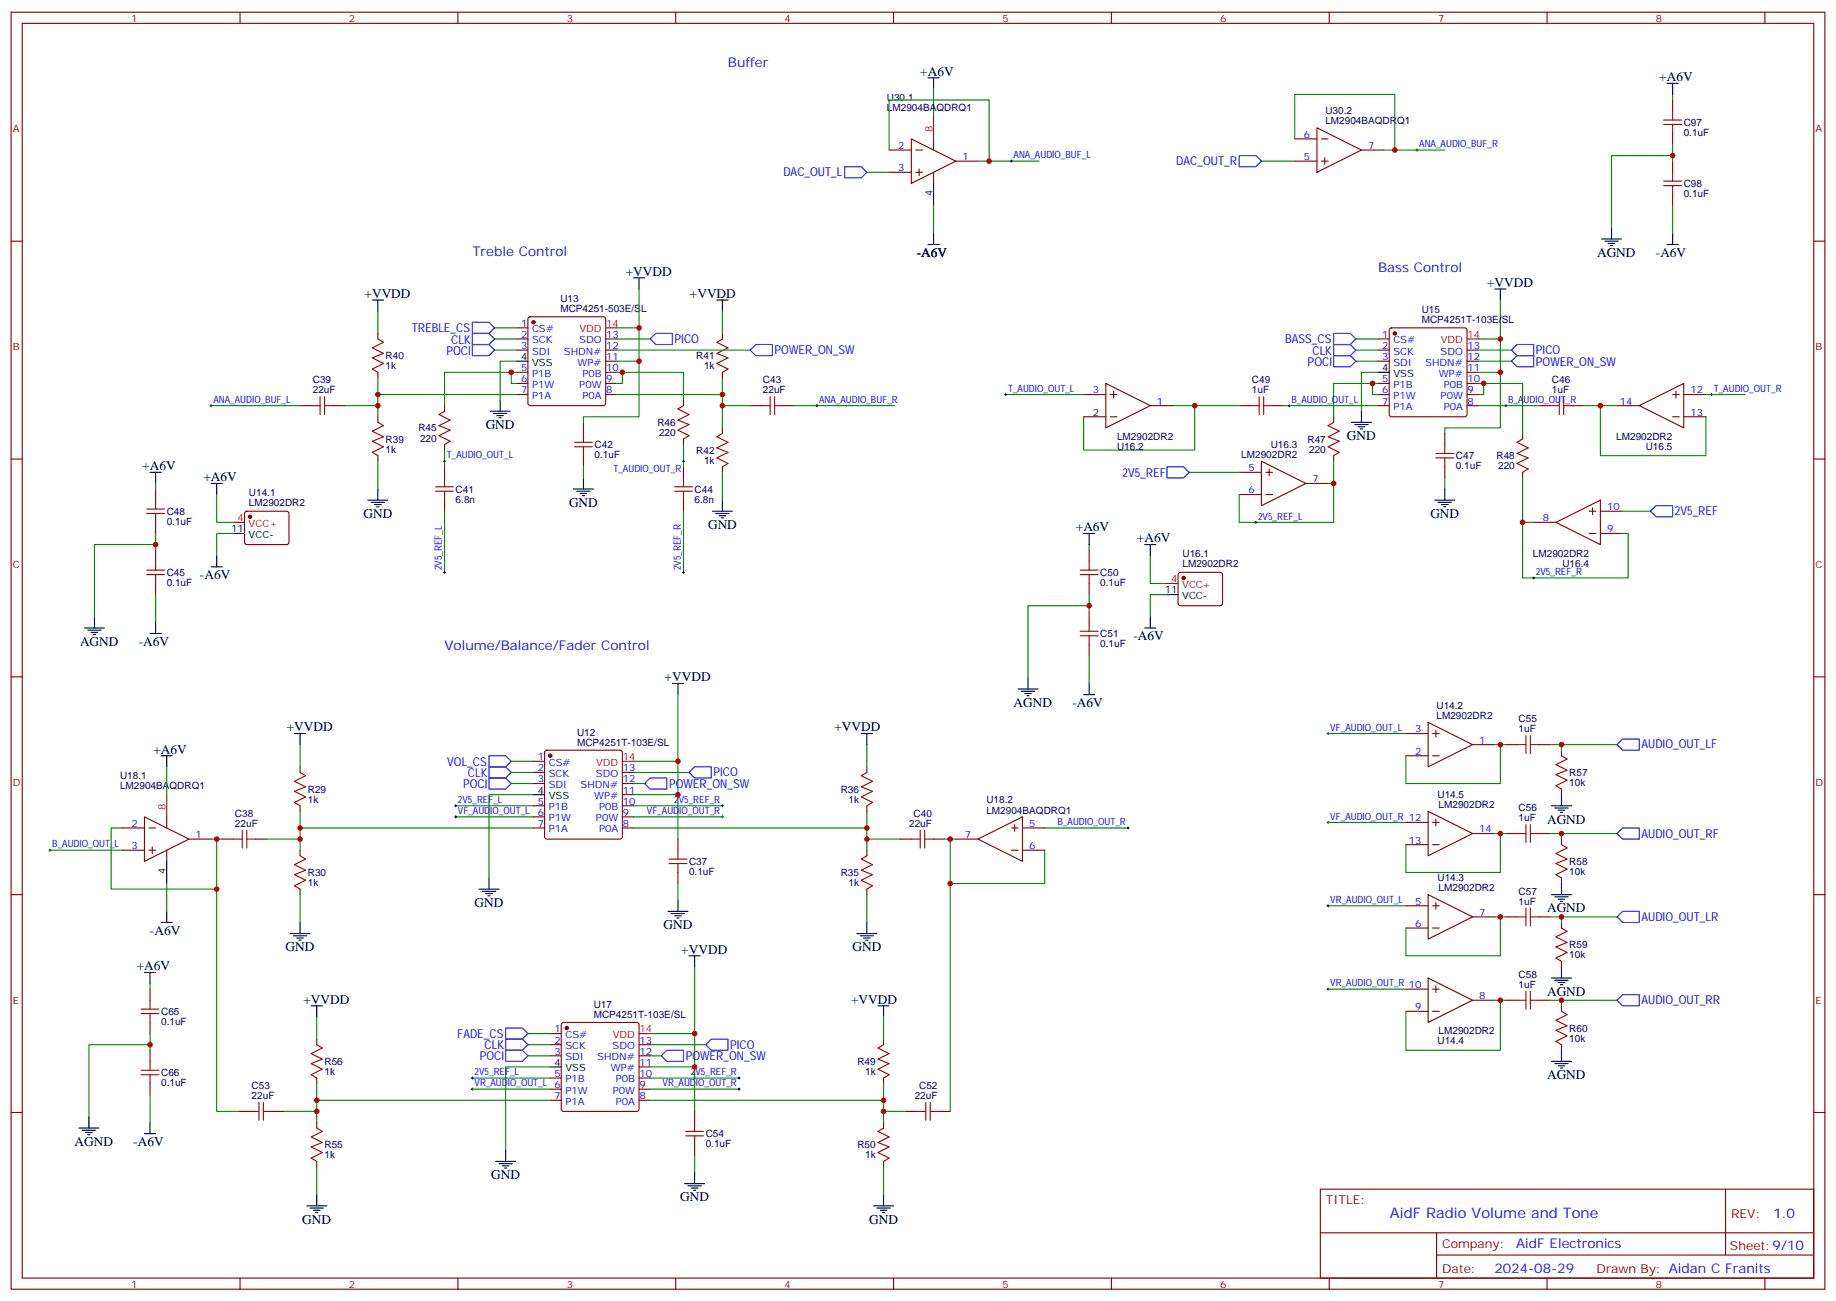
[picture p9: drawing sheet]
<svg xmlns="http://www.w3.org/2000/svg" width="583mm" height="413mm" viewBox="0 0 583 413" stroke-linecap="round" stroke-linejoin="round" font-family="sans-serif">
<g fill="none" stroke="#870000" stroke-width=".35">
<path d="M3.5 3.9h575.8v405.3h-575.8zM7.1 7.4h568.6v398.3h-568.6zM76.2 3.9v3.5M145.3 3.9v3.5M214.5 3.9v3.5M283.6 3.9v3.5M352.8 3.9v3.5M421.9 3.9v3.5M491.1 3.9v3.5M560.2 3.9v3.5M530.9 31.8v3.5M282.2 54.7h7.1"/>
<path d="M282.2 47.6h7.1M289.3 44.1l14.1 7.1-14.1 7zM290.7 54.7h2.1M290.7 47.6h2.1M291.7 53.6v2.1M296.3 44.1v3.5M296.3 54.7v3.5M303.4 51.2h7M411 51.2h7M411 44.1h7M418 40.6l14.2 7-14.2 7.1zM419.5 51.2h2.1"/>
<path d="M419.5 44.1h2.1M420.5 50.1v2.1M432.2 47.6h7M530.9 42.3v3.6M530.9 51.2v3.5M3.5 76.6h3.6M530.9 61.7v3.6M575.7 76.6h3.6M119.9 105.8v1.8M119.9 118.2v1.7M164 104.1h3.6M164 107.6h3.6"/>
<path d="M164 111.1h3.6M164 118.2h3.6M167.8 100.7l.5-.2h23.3l.5 .2 .2 .5v26.9l-.3 .5-.4 .2h-23.3l-.5-.3-.2-.4v-26.9zM192.3 107.6h3.5M192.3 111.1h3.5M192.3 118.2h3.5M192.3 114.7h3.5M229.3 105.8v1.8M229.3 118.2v1.7M437.4 107.6h3.6M437.4 111.1h3.6M437.4 114.7h3.6"/>
<path d="M441.2 104.3l.5-.2h23.3l.5 .2 .2 .5v26.8l-.3 .5-.4 .2h-23.3l-.5-.2-.2-.5v-26.8zM465.7 111.1h3.5M465.7 118.2h3.5M465.7 114.7h3.5M95.2 128.8h3.6M105.8 128.8h3.6M119.9 132.3v1.8M141.1 128.8v1.7M164 121.7h3.6M164 125.2h3.6M185.2 134.1v3.5M192.3 121.7h3.5"/>
<path d="M192.3 125.2h3.5M217 127v1.8M217 139.3v1.8M229.3 135.8v1.8M238.1 128.8h3.6M248.7 128.8h3.5M344 125.2h7M344 132.3h7M351 121.7l14.1 7.1-14.1 7zM352.4 125.2h2.1M352.4 132.3h2.1M353.5 124.2v2.1"/>
<path d="M365.1 128.8h7.1M393.3 128.8h3.6M403.9 128.8h3.6M423.3 132.3v1.8M437.4 121.7h3.6M437.4 125.2h3.6M437.4 128.8h3.6M458.6 137.6v3.5M465.7 121.7h3.5M465.7 125.2h3.5M465.7 128.8h3.5M483.3 137.6v1.7"/>
<path d="M488.6 128.8h3.5M499.2 128.8h3.5M513.3 128.8h7M520.3 128.8l14.2-7.1v14.1zM530.9 125.2h2.1M530.9 132.3h2.1M532 124.2v2.1M534.5 125.2h7M534.5 132.3h7M3.5 145.7h3.6M49.4 155.2v3.6M119.9 144.6v1.8"/>
<path d="M141.1 141.1v1.8M141.1 148.2v3.5M141.1 158.8v3.5M185.2 144.6v3.6M217 148.2v3.5M217 158.8v3.5M229.3 148.2v1.7M393.3 149.9h7.1M393.3 157h7.1M400.4 146.4l14.1 7.1-14.1 7zM401.8 149.9h2.1M401.8 157h2.1"/>
<path d="M402.9 148.9v2.1M414.5 153.5h7.1M423.3 144.6v1.8M458.6 148.2v3.5M483.3 149.9v1.8M575.7 145.7h3.6M49.4 165.8v3.5M49.4 174.6v3.6M77.8 162.5l.5-.2h12.7l.5 .2 .2 .5v9.4l-.7 .5-13-.1-.4-.6v-9.2zM345.7 174.6v3.6M486.8 165.8h7.1M493.9 165.8l14.1-7v14.1z"/>
<path d="M504.5 162.3h2.1M504.5 169.3h2.1M505.5 161.2v2.1M508 162.3h7.1M508 169.3h7.1M49.4 185.2v3.5M345.7 185.2v3.5M345.7 194v3.6M374.2 181.9l.4-.2h12.7l.5 .2 .3 .5-.1 9.4-.7 .5-12.9-.1-.5-.6v-9.2zM3.5 214.8h3.6M345.7 204.6v3.5M575.7 214.8h3.6"/>
<path d="M173.1 238.3l.5-.2h23.2l.5 .2 .3 .5v26.8l-.3 .5-.5 .2h-23.2l-.5-.2-.2-.5v-26.8zM446.3 232.8h7M446.3 239.9h7M453.3 229.3l14.1 7.1-14.1 7zM454.7 232.8h2.1M454.7 239.9h2.1M455.8 231.8v2.1M467.4 236.4h7.1M478 236.4h3.5M488.6 236.4h3.5M495.7 238.1v1.8M45.9 259.3l14.1 7-14.1 7.1z"/>
<path d="M52.9 259.3v3.5M95.2 243.4v1.8M95.2 255.8v1.7M169.3 241.7h3.6M169.3 245.2h3.6M169.3 248.7h3.6M169.3 255.8h3.6M169.3 259.3h3.6M197.6 245.2h3.5M197.6 248.7h3.5M197.6 255.8h3.5M197.6 259.3h3.5"/>
<path d="M197.6 252.2h3.5M275.2 243.4v1.8M275.2 255.8v1.7M453.3 257.5l14.1 7.1-14.1 7zM455.8 260v2.1M495.7 250.5v1.7M38.8 262.8h7.1M38.8 269.9h7.1M47.3 262.8h2.1M47.3 269.9h2.1M48.3 268.8v2.1M52.9 269.9v3.5"/>
<path d="M60 266.3h7M70.6 266.3h3.5M81.1 266.3h3.6M95.2 269.9v1.7M169.3 262.8h3.6M197.6 262.8h3.5M215.2 266.3v3.6M215.2 276.9v3.6M275.2 269.9v1.7M285.8 266.3h3.5M296.3 266.3h3.6M303.4 266.3h7"/>
<path d="M310.4 266.3l14.2-7v14.1zM321 262.8h2.1M321 269.9h2.1M322.1 261.8v2.1M324.6 262.8h7M324.6 269.9h7M446.3 261.1h7M446.3 268.1h7M454.7 261.1h2.1M454.7 268.1h2.1M467.4 264.6h7.1M478 264.6h3.5"/>
<path d="M488.6 264.6h3.5M495.7 266.3v1.8M495.7 278.7v1.8M3.5 284h3.6M95.2 282.2v1.8M275.2 282.2v1.8M446.3 287.5h7M446.3 294.6h7M453.3 284l14.1 7-14.1 7.1zM454.7 287.5h2.1M454.7 294.6h2.1M455.8 286.5v2.1"/>
<path d="M467.4 291h7.1M478 291h3.5M488.6 291h3.5M495.7 292.8v1.8M575.7 284h3.6M47.6 314v3.5M446.3 314h7M453.3 310.4l14.1 7.1-14.1 7.1zM454.7 314h2.1M455.8 312.9v2.1M467.4 317.5h7.1M478 317.5h3.5"/>
<path d="M488.6 317.5h3.5M495.7 305.2v1.7M495.7 319.3v1.7M47.6 324.6v3.5M47.6 333.4v3.5M100.5 329.8v1.8M174.6 328.1h3.6M174.6 331.6h3.6M174.6 335.1h3.6M178.4 324.8l.5-.2h23.2l.5 .2 .2 .5v26.8l-.2 .5-.5 .2h-23.2l-.5-.3-.2-.4v-26.8zM202.8 331.6h3.6M202.8 335.1h3.6"/>
<path d="M202.8 338.7h3.6M280.5 329.8v1.8M446.3 321h7M454.7 321h2.1M495.7 331.6v1.8M3.5 353.1h3.6M47.6 344v3.5M75.8 352.8h3.6M86.4 352.8h3.6M100.5 342.2v1.8M100.5 356.3v1.8M174.6 342.2h3.6"/>
<path d="M174.6 345.7h3.6M174.6 349.2h3.6M202.8 342.2h3.6M202.8 345.7h3.6M202.8 349.2h3.6M220.5 352.8v3.5M280.5 342.2v1.8M280.5 356.3v1.8M287.5 352.8h3.5M298.1 352.8h3.5M575.7 353.1h3.6M100.5 368.7v1.7"/>
<path d="M220.5 363.4v3.5M280.5 368.7v1.7M419.1 377.5h156.6v28.2h-156.6zM547.7 377.5v20.9M419.1 391.3h156.5M456 398.4h119.6M456 391.3v14.1M76.2 405.7v3.5M145.3 405.7v3.5M214.5 405.7v3.5M283.6 405.7v3.5M352.8 405.7v3.5"/>
<path d="M421.9 405.7v3.5M491.1 405.7v3.5M560.2 405.7v3.5"/>
</g>
<g fill="none" stroke="#000" stroke-width=".35">
<path d="M294.6 24.7h3.5M296.3 24.7v3.5M529.2 26.5h3.5M530.9 26.5v3.5M296.3 58.2v7.1M294.6 77.6h3.5M296.3 74.1v3.5M508.4 75.8h6.3M509.4 76.6h4.2M510.5 77.3h2.1M511.2 78h.7M511.5 72.3v3.5"/>
<path d="M529.2 77.6h3.5M530.9 74.1v3.5M118.2 95.2h3.5M119.9 95.2v3.6M201.1 88.2h3.5M202.8 88.2v3.5M227.5 95.2h3.6M229.3 95.2v3.6M474.5 91.7h3.5M476.2 91.7v3.5M164 114.7h3.6M437.4 118.2h3.6"/>
<path d="M155.6 130.5h6.3M156.6 131.2h4.3M157.7 131.9h2.1M158.4 132.6h.7M158.7 127v3.5M429 134.1h6.3M430 134.8h4.3M431.1 135.5h2.1M431.8 136.2h.7M432.2 130.5v3.6M47.6 149.9h3.6M49.4 149.9v3.6"/>
<path d="M67 153.5h3.6M68.8 153.5v3.5M116.8 158.8h6.3M117.8 159.5h4.3M119.9 155.2v3.6M182 155.2h6.4M183.1 155.9h4.2M184.1 156.6h2.2M184.9 157.3h.7M185.2 151.7v3.5M229.3 158.8v3.5M455.4 158.8h6.4"/>
<path d="M456.5 159.5h4.2M458.6 155.2v3.6M67 179.9h3.6M68.8 176.4v3.5M74.1 169.3h3.5M118.9 160.2h2.1M119.6 160.9h.7M226.1 162.3h6.4M227.2 163h4.2M228.2 163.7h2.2M229 164.4h.7M344 169.3h3.5"/>
<path d="M345.7 169.3v3.6M363.4 172.9h3.5M365.1 172.9v3.5M457.6 160.2h2.1M458.3 160.9h.7M26.8 199.3h6.4M30 195.8v3.5M49.4 197.6v3.5M363.4 199.3h3.5M365.1 195.8v3.5M370.4 188.7h3.5M27.9 200h4.2"/>
<path d="M28.9 200.7h2.1M29.6 201.4h.7M47.6 201.1h3.6M213.4 217h3.6M215.2 217v3.5M323.1 218.7h6.4M324.2 219.4h4.2M326.3 215.2v3.5M345.7 217v3.5M51.2 239.9h3.5M52.9 239.9v3.5M93.5 232.8h3.5"/>
<path d="M95.2 232.8v3.6M273.4 232.8h3.5M275.2 232.8v3.6M325.3 220.1h2.1M326 220.8h.7M344 220.5h3.5M169.3 252.2h3.6M492.5 255.8h6.3M493.5 256.5h4.3M494.6 257.2h2.1M495.3 257.9h.7M495.7 252.2v3.6"/>
<path d="M52.9 273.4v7.1M155.2 278.7v3.5M51.2 292.8h3.5M52.9 289.3v3.5M92.1 296.3h6.3M93.1 297h4.3M94.2 297.7h2.1M94.9 298.4h.7M95.2 292.8v3.5M152 282.2h6.4M153.1 282.9h4.2M154.2 283.6h2.1"/>
<path d="M154.9 284.3h.7M212 289.3h6.4M213.1 290h4.2M214.1 290.7h2.2M214.8 291.4h.7M215.2 285.7v3.6M272 296.3h6.3M273 297h4.3M274.1 297.7h2.1M274.8 298.4h.7M275.2 292.8v3.5M492.5 284h6.3"/>
<path d="M493.5 284.7h4.3M494.6 285.4h2.1M495.3 286.1h.7M495.7 280.5v3.5M45.9 308.7h3.5M47.6 308.7v3.5M98.8 319.3h3.5M100.5 319.3v3.5M218.7 303.4h3.5M220.5 303.4v3.5M278.7 319.3h3.5M280.5 319.3v3.5"/>
<path d="M492.5 310.4h6.3M493.5 311.1h4.3M494.6 311.9h2.1M495.3 312.6h.7M495.7 306.9v3.5M174.6 338.7h3.6M492.5 336.9h6.3M493.5 337.6h4.3M494.6 338.3h2.1M495.3 339h.7M495.7 333.4v3.5M25 358.1h6.4"/>
<path d="M26.1 358.8h4.2M27.2 359.5h2.1M28.2 354.5v3.6M45.9 359.8h3.5M47.6 356.3v3.5M27.9 360.2h.7M100.5 379.2v3.6M157.3 368.7h6.4M158.4 369.4h4.2M159.5 370.1h2.1M160.2 370.8h.7M160.5 365.1v3.6"/>
<path d="M217.3 375.7h6.4M218.4 376.4h4.2M219.4 377.1h2.1M220.1 377.8h.7M220.5 372.2v3.5M280.5 379.2v3.6M97.4 382.8h6.3M98.4 383.5h4.3M99.5 384.2h2.1M100.2 384.9h.7M277.3 382.8h6.3M278.3 383.5h4.3"/>
<path d="M279.4 384.2h2.1M280.1 384.9h.7"/>
</g>
<g fill="none" stroke="#008700" stroke-width=".35">
<path d="M296.3 28.2v8.8M530.9 30v1.8M275.2 54.7h7M282.2 47.6v-15.8h31.8v19.4h-3.6M314 51.2h15.8M400.4 51.2h10.6M411 44.1v-14.1h31.7v17.6h-3.5M442.7 47.6h15.9M530.9 49.4h-19.4v22.9M530.9 45.9v5.3M296.3 65.3v8.8M530.9 65.3v8.8"/>
<path d="M119.9 98.8v7M202.8 91.7v12.4h-7M229.3 98.8v7M476.2 95.2v12.4h-7M119.9 119.9v12.4M157 111.1h7M157 107.6h7M157 104.1h7M162.3 118.2h-21.2v10.6M164 114.7h-5.3v12.3M164 118.2h-1.7v3.5h1.7M195.8 118.2h1.8v3.5h-1.8"/>
<path d="M195.8 111.1h42.3M195.8 107.6h10.6M195.8 114.7h7M197.6 118.2h19.4v8.8M202.8 104.1v28.2h-17.6v1.8M229.3 119.9v15.9M430.4 111.1h7M430.4 107.6h7M430.4 114.7h7M437.4 118.2h-5.2v12.3M469.2 111.1h10.6M469.2 114.7h10.6"/>
<path d="M469.2 118.2h7M476.2 107.6v28.2h-17.6v1.8M67 128.8h28.2M109.4 128.8h10.5M119.9 125.2h44.1M195.8 125.2h33.5M229.3 128.8h8.8M252.2 128.8h31.8M319.3 125.2h24.7M372.2 128.8h21.1M379.2 128.8v14.1h-35.2v-10.6M407.5 128.8h29.9"/>
<path d="M435.7 121.7h-12.4v10.6M437.4 121.7h-1.7v3.5h1.7M469.2 121.7h1.8v3.5h-1.8M469.2 128.8h19.4M471 121.7h12.3v15.9M502.7 128.8h10.6M508 128.8v15.8h33.5v-12.3M541.5 125.2h12.4M49.4 153.5v1.7M68.8 157v8.8h5.3M119.9 146.4v8.8M141.1 142.9v5.3"/>
<path d="M185.2 148.2v3.5M217 141.1v7.1M229.3 149.9v8.9M377.5 149.9h15.8M421.6 153.5h1.7v12.3h-30v-8.8M423.3 146.4v7.1M458.6 151.7v3.5M483.3 151.7v14.1h3.5M49.4 172.9h-19.4v22.9M49.4 169.3v5.3M74.1 169.3h-5.3v7.1M141.1 162.3v19.4"/>
<path d="M217 162.3v19.4M345.7 172.9v1.7M365.1 176.4v8.8h5.3M483.3 165.8v17.6h33.5v-14.1h-1.7M515.1 162.3h8.8M49.4 188.7v8.9M345.7 192.3h-19.4v22.9M345.7 188.7v5.3M370.4 188.7h-5.3v7.1M345.7 208.1v8.9M95.2 236.4v7M215.2 220.5v21.2h-14.1"/>
<path d="M275.2 236.4v7M421.6 232.8h24.7M474.5 236.4h1.7v12.3h-29.9v-8.8M476.2 236.4h1.8M492.1 236.4h3.6v1.7M495.7 236.4h17.6M52.9 243.4v8.8M95.2 257.5v12.4M144.6 255.8h24.7M144.6 259.3h24.7M162.3 245.2h7M162.3 248.7h7"/>
<path d="M162.3 241.7h7M169.3 252.2h-14.1v26.5M201.1 245.2h17.6M201.1 248.7h3.5M201.1 255.8h28.2M201.1 259.3h28.2M201.1 252.2h14.1M215.2 241.7v24.6M275.2 257.5v12.4M15.9 269.9h22.9M38.8 262.8h-3.5v19.4h33.5v-15.9M67 266.3h3.6"/>
<path d="M84.7 266.3h10.5M95.2 262.8h74.1M201.1 262.8h74.1M275.2 266.3h10.6M299.9 266.3h3.5M301.6 266.3v14.2h30v-10.6M331.6 262.8h26.5M421.6 261.1h24.7M474.5 264.6h1.7v12.3h-29.9v-8.8M476.2 264.6h1.8M492.1 264.6h3.6v1.7M495.7 264.6h17.6"/>
<path d="M52.9 280.5v8.8M68.8 282.2v70.6h7M95.2 284v8.8M215.2 280.5v5.2M275.2 284v8.8M301.6 280.5v72.3M421.6 287.5h24.7M474.5 291h1.7v12.4h-29.9v-8.8M476.2 291h1.8M492.1 291h3.6v1.8M495.7 291h17.6M47.6 312.2v1.8"/>
<path d="M220.5 306.9v21.2h-14.1M421.6 314h24.7M474.5 317.5h1.7v15.9h-29.9v-12.4M476.2 317.5h1.8M492.1 317.5h3.6v1.8M495.7 317.5h17.6M47.6 331.6h-19.4v22.9M47.6 328.1v5.3M100.5 322.8v7M167.6 331.6h7M167.6 328.1h7M167.6 335.1h7"/>
<path d="M174.6 338.7h-14.1v26.4M206.4 331.6h17.6M206.4 335.1h3.5M206.4 338.7h14.1M220.5 328.1v24.7M280.5 322.8v7M47.6 347.5v8.8M90 352.8h10.5M100.5 349.2h74.1M100.5 344v12.3M149.9 345.7h24.7M149.9 342.2h24.7"/>
<path d="M206.4 345.7h28.2M206.4 342.2h28.2M206.4 349.2h74.1M280.5 344v12.3M280.5 352.8h7M100.5 370.4v8.8M220.5 366.9v5.3M280.5 370.4v8.8"/>
</g>
<g fill="none" stroke="#00f" stroke-width=".35">
<path d="M268.1 52.9h5.3l1.8 1.8-1.8 1.7h-5.3zM393.3 49.4h5.3l1.8 1.8-1.8 1.7h-5.3zM149.9 105.8h5.3l1.8 1.8-1.8 1.8h-5.3zM149.9 109.4h5.3l1.8 1.7-1.8 1.8h-5.3zM149.9 102.3h5.3l1.8 1.8-1.8 1.7h-5.3zM208.1 105.8h5.3v3.6h-5.3l-1.7-1.8zM239.9 109.4h5.3v3.5h-5.3l-1.8-1.8zM423.3 105.8h5.3l1.8 1.8-1.8 1.8h-5.3zM423.3 112.9h5.3l1.8 1.8-1.8 1.7h-5.3zM423.3 109.4h5.3l1.8 1.7-1.8 1.8h-5.3zM481.5 109.4h5.3v3.5h-5.3l-1.7-1.8zM481.5 112.9h5.3v3.5h-5.3l-1.7-1.7z"/>
<path d="M370.4 148.2h5.3l1.8 1.7-1.8 1.8h-5.3zM525.6 160.5h5.3v3.5h-5.3l-1.7-1.7zM155.2 239.9h5.3l1.8 1.8-1.8 1.7h-5.3zM513.3 236.4l1.8-1.8h5.2v3.5h-5.2zM155.2 246.9h5.3l1.8 1.8-1.8 1.8h-5.3zM155.2 243.4h5.3l1.8 1.8-1.8 1.7h-5.3zM206.4 246.9h5.3v3.6h-5.3l-1.8-1.8zM220.5 243.4h5.3v3.5h-5.3l-1.8-1.7zM513.3 264.6l1.8-1.8h5.2v3.5h-5.2zM513.3 291l1.8-1.7h5.2v3.5h-5.2zM513.3 317.5l1.8-1.8h5.2v3.6h-5.2zM160.5 329.8h5.3l1.8 1.8-1.8 1.8h-5.3z"/>
<path d="M160.5 333.4h5.3l1.8 1.7-1.8 1.8h-5.3zM160.5 326.3h5.3l1.8 1.8-1.8 1.7h-5.3zM211.7 333.4h5.3v3.5h-5.3l-1.8-1.8zM225.8 329.8h5.3v3.6h-5.3l-1.8-1.8z"/>
</g>
<g fill="none" stroke="#a10000" stroke-width=".35">
<path d="M528.1 38.1h5.7M528.1 39.5h5.7M530.9 35.3v2.8M530.9 39.5v2.8M528.1 57.5h5.7M528.1 58.9h5.7M530.9 54.7v2.8M530.9 58.9v2.8M119.9 107.6l1.8 1.1-3.5 1.7 3.5 1.8-3.5 1.4 3.5 1.8-3.5 1.7 1.7 1.1M229.3 107.6l-1.8 1.1 3.6 1.7-3.6 1.8 3.6 1.4-3.6 1.8 3.6 1.7-1.8 1.1M98.8 128.8h2.8M101.6 125.9v5.7"/>
<path d="M103 128.8h2.8M103 125.9v5.7M119.9 134.1l1.8 1-3.5 1.8 3.5 1.7-3.5 1.5 3.5 1.7-3.5 1.8 1.7 1M141.1 130.5l-1.8 1.1 3.6 1.7-3.6 1.8 3.6 1.4-3.6 1.8 3.6 1.8-1.8 1M185.2 137.6v2.8M217 128.8l-1.8 1 3.5 1.8-3.5 1.7 3.5 1.5-3.5 1.7 3.5 1.8-1.7 1M229.3 137.6l-1.8 1 3.6 1.8-3.6 1.8 3.6 1.4-3.6 1.7 3.6 1.8-1.8 1.1M241.7 128.8h2.8M244.5 125.9v5.7M245.9 128.8h2.8M245.9 125.9v5.7M396.9 128.8h2.8"/>
<path d="M399.7 125.9v5.7M401.1 128.8h2.8M401.1 125.9v5.7M423.3 134.1l-1.7 1 3.5 1.8-3.5 1.7 3.5 1.5-3.5 1.7 3.5 1.8-1.8 1M483.3 139.3l-1.8 1.1 3.6 1.8-3.6 1.7 3.6 1.4-3.6 1.8 3.6 1.8-1.8 1M492.1 128.8h2.8M494.9 125.9v5.7M496.4 128.8h2.8M496.4 125.9v5.7M49.4 158.8v2.8M138.3 155.9h5.6M138.3 154.5h5.6"/>
<path d="M141.1 151.7v2.8M141.1 155.9v2.9M182.4 140.4h5.6M182.4 141.8h5.6M185.2 141.8v2.8M214.1 155.9h5.7M214.1 154.5h5.7M217 151.7v2.8M217 155.9v2.9M455.8 143.9h5.6M455.8 145.3h5.6M458.6 141.1v2.8"/>
<path d="M458.6 145.3v2.9M46.6 161.6h5.6M46.6 163h5.6M49.4 163v2.8M49.4 178.2v2.8M345.7 178.2v2.8M46.6 181h5.6M46.6 182.4h5.6M49.4 182.4v2.8M342.9 181h5.6M342.9 182.4h5.6M345.7 182.4v2.8"/>
<path d="M345.7 197.6v2.8M342.9 200.4h5.6M342.9 201.8h5.6M345.7 201.8v2.8M481.5 236.4h2.9M484.4 233.5v5.7M485.8 236.4h2.8M485.8 233.5v5.7M495.7 239.9l1.7 1-3.5 1.8 3.5 1.8-3.5 1.4 3.5 1.7-3.5 1.8 1.8 1.1M95.2 245.2l1.8 1-3.5 1.8 3.5 1.8-3.5 1.4 3.5 1.7-3.5 1.8 1.7 1.1M275.2 245.2l-1.8 1 3.5 1.8-3.5 1.8 3.5 1.4-3.5 1.7 3.5 1.8-1.7 1.1M74.1 266.3h2.8"/>
<path d="M76.9 263.5v5.7M78.3 266.3h2.8M78.3 263.5v5.7M95.2 271.6l1.8 1.1-3.5 1.8 3.5 1.7-3.5 1.4 3.5 1.8-3.5 1.8 1.7 1M212.4 272.7h5.6M212.4 274.1h5.6M215.2 269.9v2.8M215.2 274.1v2.8M275.2 271.6l-1.8 1.1 3.5 1.8-3.5 1.7 3.5 1.4-3.5 1.8 3.5 1.8-1.7 1M289.3 266.3h2.8M292.1 263.5v5.7M293.5 266.3h2.8"/>
<path d="M293.5 263.5v5.7M481.5 264.6h2.9M484.4 261.8v5.6M485.8 261.8v5.6M485.8 264.6h2.8M495.7 268.1l1.7 1.1-3.5 1.7 3.5 1.8-3.5 1.4 3.5 1.8-3.5 1.7 1.8 1.1M481.5 291h2.9M484.4 288.2v5.7M485.8 288.2v5.7M485.8 291h2.8M495.7 294.6l1.7 1-3.5 1.8 3.5 1.8-3.5 1.4 3.5 1.7-3.5 1.8 1.8 1.1M47.6 317.5v2.8"/>
<path d="M481.5 317.5h2.9M484.4 314.7v5.6M485.8 314.7v5.6M485.8 317.5h2.8M44.8 320.3h5.6M44.8 321.7h5.6M44.8 339.7h5.6M47.6 321.7v2.9M47.6 336.9v2.8M100.5 331.6l1.8 1.1-3.5 1.7 3.5 1.8-3.5 1.4 3.5 1.8-3.5 1.7 1.7 1.1M280.5 331.6l-1.8 1.1 3.5 1.7-3.5 1.8 3.5 1.4-3.5 1.8 3.5 1.7-1.7 1.1M495.7 321l1.7 1.1-3.5 1.7 3.5 1.8-3.5 1.4 3.5 1.8-3.5 1.8 1.8 1"/>
<path d="M44.8 341.1h5.6M47.6 341.1v2.9M79.4 352.8h2.8M82.2 350v5.6M83.6 352.8h2.8M83.6 350v5.6M100.5 358.1l1.8 1-3.5 1.8 3.5 1.8-3.5 1.4 3.5 1.7-3.5 1.8 1.7 1.1M217.7 359.1h5.6M220.5 356.3v2.8M280.5 358.1l-1.8 1 3.5 1.8-3.5 1.8 3.5 1.4-3.5 1.7 3.5 1.8-1.7 1.1M291 352.8h2.9M293.9 350v5.6"/>
<path d="M295.3 350v5.6M295.3 352.8h2.8M217.7 360.5h5.6M220.5 360.5v2.9"/>
</g>
<g fill="none" stroke="#000" stroke-width=".32">
<path d="M320.7 51.2h.7M321 50.8v.7M449.4 47.6h.7M449.8 47.3v.7M66.7 128.8h.7M67 128.4v.7M258.9 128.8h.7M259.3 128.4v.7M318.9 125.2h.7M319.3 124.9v.7M408.9 128.8h.7M409.2 128.4v.7"/>
<path d="M477.7 128.8h.7M478 128.4v.7M542.9 125.2h.7M543.3 124.9v.7M140.8 146.4h.7M141.1 146.1v.7M216.6 146.4h.7M217 146.1v.7M398.3 165.8h.7M398.6 165.5v.7M140.8 181.7h.7M141.1 181.3v.7"/>
<path d="M216.6 181.7h.7M217 181.3v.7M486.5 183.4h.7M486.8 183.1v.7M421.2 232.8h.7M421.6 232.5v.7M144.3 259.3h.7M144.3 255.8h.7M144.6 255.4v.7M144.6 258.9v.7M229 259.3h.7M229 255.8h.7"/>
<path d="M229.3 255.4v.7M229.3 258.9v.7M15.5 269.9h.7M15.9 269.5v.7M357.7 262.8h.7M358.1 262.5v.7M421.2 261.1h.7M421.6 260.7v.7M421.2 287.5h.7M421.6 287.2v.7M421.2 314h.7M421.6 313.6v.7"/>
<path d="M149.6 345.7h.7M149.6 342.2h.7M149.9 341.8v.7M149.9 345.4v.7M234.2 345.7h.7M234.2 342.2h.7M234.6 341.8v.7M234.6 345.4v.7"/>
</g>
<g fill="#870000" stroke="#870000" stroke-width=".35">
<circle cx="169.3" cy="102.3" r=".53"/>
<circle cx="174.6" cy="239.9" r=".53"/>
<circle cx="79.4" cy="164" r=".53"/>
<circle cx="375.7" cy="183.4" r=".53"/>
<circle cx="179.9" cy="326.3" r=".53"/>
<circle cx="442.7" cy="105.8" r=".53"/>
</g>
<path d="M296.3 37v7.1M192.3 104.1h3.5M465.7 107.6h3.5M74.1 165.8h3.5M370.4 185.2h3.5M52.9 252.2v7.1M197.6 241.7h3.5M202.8 328.1h3.6" fill="none" stroke="#f00" stroke-width=".35"/>
<g fill="#c00">
<circle cx="215.2" cy="241.7" r=".88"/>
<circle cx="95.3" cy="266.3" r=".88"/>
<circle cx="95.3" cy="262.8" r=".88"/>
<circle cx="275.2" cy="262.8" r=".88"/>
<circle cx="275.2" cy="266.3" r=".88"/>
<circle cx="119.9" cy="125.2" r=".88"/>
<circle cx="119.9" cy="128.8" r=".88"/>
<circle cx="162.3" cy="118.2" r=".88"/>
<circle cx="202.8" cy="104.1" r=".88"/>
<circle cx="229.3" cy="125.2" r=".88"/>
<circle cx="229.3" cy="128.8" r=".88"/>
<circle cx="301.6" cy="266.3" r=".88"/>
<circle cx="197.6" cy="118.2" r=".88"/>
<circle cx="476.3" cy="107.6" r=".88"/>
<circle cx="379.2" cy="128.8" r=".88"/>
<circle cx="508" cy="128.8" r=".88"/>
<circle cx="49.4" cy="172.9" r=".88"/>
<circle cx="345.7" cy="192.3" r=".88"/>
<circle cx="435.7" cy="121.7" r=".88"/>
<circle cx="423.3" cy="153.5" r=".88"/>
<circle cx="471" cy="121.7" r=".88"/>
<circle cx="483.3" cy="165.8" r=".88"/>
<circle cx="68.8" cy="266.3" r=".88"/>
<circle cx="280.5" cy="352.8" r=".88"/>
<circle cx="280.5" cy="349.2" r=".88"/>
<circle cx="100.5" cy="349.2" r=".88"/>
<circle cx="100.5" cy="352.8" r=".88"/>
<circle cx="220.5" cy="328.1" r=".88"/>
<circle cx="301.6" cy="280.5" r=".88"/>
<circle cx="68.8" cy="282.2" r=".88"/>
<circle cx="476.3" cy="236.4" r=".88"/>
<circle cx="476.3" cy="264.6" r=".88"/>
<circle cx="476.3" cy="291" r=".88"/>
<circle cx="476.3" cy="317.5" r=".88"/>
<circle cx="495.7" cy="236.4" r=".88"/>
<circle cx="495.7" cy="264.6" r=".88"/>
<circle cx="495.7" cy="291" r=".88"/>
<circle cx="495.7" cy="317.5" r=".88"/>
<circle cx="47.6" cy="331.6" r=".88"/>
<circle cx="202.8" cy="114.7" r=".88"/>
<circle cx="220.5" cy="338.7" r=".88"/>
<circle cx="215.2" cy="252.2" r=".88"/>
<circle cx="476.3" cy="118.2" r=".88"/>
<circle cx="314" cy="51.2" r=".88"/>
<circle cx="442.7" cy="47.6" r=".88"/>
<circle cx="530.9" cy="49.4" r=".88"/>
</g>
<text font-size="4.6" fill="#00f" x="441.2" y="386.5">AidF Radio Volume and Tone</text>
<g font-size="4.2" fill="#00f">
<text x="231.1" y="21.2">Buffer</text>
<text x="149.9" y="81.1">Treble Control</text>
<text x="437.4" y="86.4">Bass Control</text>
<text x="141.1" y="206.4">Volume/Balance/Fader Control</text>
<text x="562.9" y="386.7">1.0</text>
<text x="481.3" y="396.3">AidF Electronics</text>
<text x="474.4" y="404.1">2024-08-29</text>
</g>
<g font-size="4.2">
<text x="292.1" y="24">+A6V</text>
<text x="526.7" y="25.8">+A6V</text>
<text x="291" y="81.6">-A6V</text>
<text x="506.9" y="81.5">AGND</text>
<text x="525.6" y="81.6">-A6V</text>
<text x="198.6" y="87.5">+VVDD</text>
<text x="115.7" y="94.5">+VVDD</text>
<text x="219" y="94.5">+VVDD</text>
<text x="472" y="91">+VVDD</text>
<text x="154.2" y="136.2">GND</text>
<text x="427.6" y="139.7">GND</text>
<text x="45.2" y="149.2">+A6V</text>
<text x="64.6" y="152.8">+A6V</text>
<text x="180.6" y="160.9">GND</text>
<text x="115.4" y="164.4">GND</text>
<text x="224.7" y="167.9">GND</text>
<text x="454" y="164.4">GND</text>
<text x="341.5" y="168.6">+A6V</text>
<text x="360.9" y="172.2">+A6V</text>
<text x="63.5" y="183.9">-A6V</text>
<text x="359.8" y="203.3">-A6V</text>
<text x="25.4" y="205">AGND</text>
<text x="44.1" y="205">-A6V</text>
<text x="211" y="216.3">+VVDD</text>
<text x="321.7" y="224.4">AGND</text>
<text x="340.4" y="224.4">-A6V</text>
<text x="91" y="232.1">+VVDD</text>
<text x="264.8" y="232.1">+VVDD</text>
<text x="48.7" y="239.2">+A6V</text>
<text x="491.1" y="261.4">AGND</text>
<text x="150.6" y="287.9">GND</text>
<text x="491.1" y="289.6">AGND</text>
<text x="47.6" y="296.8">-A6V</text>
<text x="210.6" y="294.9">GND</text>
<text x="90.7" y="302">GND</text>
<text x="216.3" y="302.7">+VVDD</text>
<text x="270.6" y="302">GND</text>
<text x="43.4" y="308">+A6V</text>
<text x="491.1" y="316.1">AGND</text>
<text x="96.3" y="318.6">+VVDD</text>
<text x="270.1" y="318.6">+VVDD</text>
<text x="491.1" y="342.5">AGND</text>
<text x="23.6" y="363.7">AGND</text>
<text x="42.3" y="363.8">-A6V</text>
<text x="155.9" y="374.3">GND</text>
<text x="215.9" y="381.4">GND</text>
<text x="96" y="388.4">GND</text>
<text x="275.9" y="388.4">GND</text>
</g>
<g font-size="3.9" fill="#00f">
<text x="373.4" y="52.5">DAC_OUT_R</text>
<text x="248.7" y="56">DAC_OUT_L</text>
<text x="130.7" y="105.4">TREBLE_CS</text>
<text x="141.7" y="112.6">POCI</text>
<text x="143.2" y="109.1">CLK</text>
<text x="214.1" y="108.9">PICO</text>
<text x="245.9" y="112.5">POWER_ON_SW</text>
<text x="408" y="109">BASS_CS</text>
<text x="416.6" y="112.6">CLK</text>
<text x="487.5" y="112.4">PICO</text>
<text x="415.1" y="116.1">POCI</text>
<text x="487.5" y="116">POWER_ON_SW</text>
<text x="356.3" y="151.4">2V5_REF</text>
<text x="531.6" y="163.5">2V5_REF</text>
<text x="521.1" y="237.5">AUDIO_OUT_LF</text>
<text x="142" y="243">VOL_CS</text>
<text x="147" y="250.2">POCI</text>
<text x="148.5" y="246.7">CLK</text>
<text x="212.4" y="250.1">POWER_ON_SW</text>
<text x="226.5" y="246.5">PICO</text>
<text x="521.1" y="265.9">AUDIO_OUT_RF</text>
<text x="521.1" y="292.3">AUDIO_OUT_LR</text>
<text x="521.1" y="318.8">AUDIO_OUT_RR</text>
<text x="145.2" y="329.5">FADE_CS</text>
<text x="153.8" y="333.1">CLK</text>
<text x="231.8" y="332.9">PICO</text>
<text x="152.3" y="336.6">POCI</text>
<text x="217.7" y="336.5">POWER_ON_SW</text>
</g>
<g font-size="3.9" fill="#800">
<text x="420.9" y="382.1">TITLE:</text>
<text x="549.5" y="386.7">REV:</text>
<text x="457.8" y="396.3">Company:</text>
<text x="549.1" y="396.9">Sheet:9/10</text>
<text x="457.8" y="403.9">Date:</text>
<text x="506.8" y="404">Drawn By: Aidan C Franits</text>
</g>
<g font-size="3.2" fill="#800">
<text x="41.6" y="6.9">1</text>
<text x="110.8" y="6.9">2</text>
<text x="179.9" y="6.9">3</text>
<text x="249.1" y="6.9">4</text>
<text x="318.2" y="6.9">5</text>
<text x="387.3" y="6.9">6</text>
<text x="456.5" y="6.9">7</text>
<text x="525.6" y="6.9">8</text>
<text x="4.1" y="42">A</text>
<text x="576.3" y="42">A</text>
<text x="4.1" y="111.1">B</text>
<text x="576.3" y="111.1">B</text>
<text x="4.1" y="180.3">C</text>
<text x="576.3" y="180.3">C</text>
<text x="4.1" y="249.4">D</text>
<text x="576.3" y="249.4">D</text>
<text x="4.1" y="318.6">E</text>
<text x="576.3" y="318.6">E</text>
<text x="41.6" y="408.7">1</text>
<text x="110.8" y="408.7">2</text>
<text x="179.9" y="408.7">3</text>
<text x="249.1" y="408.7">4</text>
<text x="318.2" y="408.7">5</text>
<text x="387.3" y="408.7">6</text>
<text x="456.5" y="408.7">7</text>
<text x="525.6" y="408.7">8</text>
</g>
<g font-size="3.2" fill="#000080">
<text x="281.5" y="35.3">LM2904BAQDRQ1</text>
<text x="281.5" y="32.1">U30.1</text>
<text x="420.7" y="39.5">LM2904BAQDRQ1</text>
<text x="420.7" y="36.2">U30.2</text>
<text x="534.5" y="39.9">C97</text>
<text x="534.5" y="43.2">0.1uF</text>
<text x="534.5" y="59.3">C98</text>
<text x="534.5" y="62.6">0.1uF</text>
<text x="177.9" y="96">U13</text>
<text x="177.9" y="99.1">MCP4251-503E/SL</text>
<text x="451.3" y="99.5">U15</text>
<text x="451.3" y="102.7">MCP4251T-103E/SL</text>
<text x="122.4" y="117.3">1k</text>
<text x="122.4" y="114">R40</text>
<text x="221" y="114">R41</text>
<text x="223.5" y="117.3">1k</text>
<text x="99.3" y="124.9">22uF</text>
<text x="99.3" y="121.7">C39</text>
<text x="242.2" y="124.9">22uF</text>
<text x="242.2" y="121.7">C43</text>
<text x="397.4" y="124.9">1uF</text>
<text x="397.4" y="121.7">C49</text>
<text x="492.6" y="124.9">1uF</text>
<text x="492.6" y="121.7">C46</text>
<text x="132.8" y="136.9">R45</text>
<text x="208.7" y="135.2">R46</text>
<text x="122.4" y="143.7">1k</text>
<text x="122.4" y="140.5">R39</text>
<text x="133.3" y="140.2">220</text>
<text x="188.7" y="142.2">C42</text>
<text x="209.2" y="138.4">220</text>
<text x="221" y="144">R42</text>
<text x="354.6" y="139.6">LM2902DR2</text>
<text x="354.6" y="142.8">U16.2</text>
<text x="403.4" y="142.2">U16.3</text>
<text x="415" y="140.5">R47</text>
<text x="415.6" y="143.7">220</text>
<text x="513.1" y="139.7">LM2902DR2</text>
<text x="522.4" y="142.9">U16.5</text>
<text x="188.7" y="145.5">0.1uF</text>
<text x="223.5" y="147.2">1k</text>
<text x="394" y="145.3">LM2902DR2</text>
<text x="462.1" y="149">0.1uF</text>
<text x="462.1" y="145.8">C47</text>
<text x="475" y="145.8">R48</text>
<text x="475.5" y="149">220</text>
<text x="79" y="160.7">LM2902DR2</text>
<text x="79" y="157.4">U14.1</text>
<text x="144.6" y="159.6">6.8n</text>
<text x="144.6" y="156.4">C41</text>
<text x="220.5" y="159.6">6.8n</text>
<text x="220.5" y="156.4">C44</text>
<text x="52.9" y="166.6">0.1uF</text>
<text x="52.9" y="163.4">C48</text>
<text x="375.3" y="176.8">U16.1</text>
<text x="486.6" y="176.7">LM2902DR2</text>
<text x="495.9" y="179.9">U16.4</text>
<text x="52.9" y="182.8">C45</text>
<text x="349.2" y="182.8">C50</text>
<text x="375.3" y="180.1">LM2902DR2</text>
<text x="52.9" y="186">0.1uF</text>
<text x="349.2" y="186">0.1uF</text>
<text x="349.2" y="202.2">C51</text>
<text x="349.2" y="205.4">0.1uF</text>
<text x="456" y="225">U14.2</text>
<text x="183.2" y="233.5">U12</text>
<text x="456" y="228.2">LM2902DR2</text>
<text x="482" y="232.5">1uF</text>
<text x="482" y="229.3">C55</text>
<text x="183.2" y="236.7">MCP4251T-103E/SL</text>
<text x="38.1" y="250.5">LM2904BAQDRQ1</text>
<text x="38.1" y="247.3">U18.1</text>
<text x="97.7" y="251.6">R29</text>
<text x="266.9" y="251.6">R36</text>
<text x="498.1" y="249.5">10k</text>
<text x="498.1" y="246.3">R57</text>
<text x="97.7" y="254.8">1k</text>
<text x="269.3" y="254.8">1k</text>
<text x="313.1" y="255">U18.2</text>
<text x="456.3" y="253.2">U14.5</text>
<text x="456.6" y="256.5">LM2902DR2</text>
<text x="482" y="257.5">C56</text>
<text x="74.6" y="262.5">22uF</text>
<text x="74.6" y="259.3">C38</text>
<text x="288.6" y="262.5">22uF</text>
<text x="290" y="259.3">C40</text>
<text x="313.1" y="258.2">LM2904BAQDRQ1</text>
<text x="482" y="260.7">1uF</text>
<text x="218.7" y="274.5">C37</text>
<text x="498.1" y="274.5">R58</text>
<text x="97.7" y="281.3">1k</text>
<text x="97.7" y="278">R30</text>
<text x="218.7" y="277.8">0.1uF</text>
<text x="266.9" y="278">R35</text>
<text x="269.3" y="281.3">1k</text>
<text x="456.3" y="279.7">U14.3</text>
<text x="498.1" y="277.8">10k</text>
<text x="456.6" y="282.9">LM2902DR2</text>
<text x="482" y="287.2">1uF</text>
<text x="482" y="283.9">C57</text>
<text x="498.1" y="304.2">10k</text>
<text x="498.1" y="301">R59</text>
<text x="482" y="310.4">C58</text>
<text x="482" y="313.6">1uF</text>
<text x="51.2" y="322.1">C65</text>
<text x="188.5" y="323.1">MCP4251T-103E/SL</text>
<text x="188.5" y="320">U17</text>
<text x="51.2" y="325.4">0.1uF</text>
<text x="456.6" y="328.1">LM2902DR2</text>
<text x="498.1" y="327.4">R60</text>
<text x="456.3" y="331.3">U14.4</text>
<text x="498.1" y="330.7">10k</text>
<text x="51.2" y="341.5">C66</text>
<text x="103" y="341.3">1k</text>
<text x="103" y="338">R56</text>
<text x="272.2" y="338">R49</text>
<text x="274.6" y="341.3">1k</text>
<text x="51.2" y="344.8">0.1uF</text>
<text x="79.9" y="345.7">C53</text>
<text x="291.8" y="345.7">C52</text>
<text x="79.9" y="348.9">22uF</text>
<text x="290.4" y="348.9">22uF</text>
<text x="103" y="364.5">R55</text>
<text x="224" y="364.2">0.1uF</text>
<text x="224" y="360.9">C54</text>
<text x="272.2" y="364.5">R50</text>
<text x="103" y="367.7">1k</text>
<text x="274.6" y="367.7">1k</text>
</g>
<g font-size="3.2" fill="#f00">
<text x="296" y="42" transform="rotate(-90 296 42)">8</text>
<text x="183.9" y="105.5">VDD</text>
<text x="192.4" y="103.7">14</text>
<text x="465.8" y="107.2">14</text>
<text x="457.3" y="109">VDD</text>
<text x="75.4" y="165.5">4</text>
<text x="78.9" y="167.2">VCC+</text>
<text x="371.8" y="184.9">4</text>
<text x="375.2" y="186.6">VCC+</text>
<text x="189.2" y="243.1">VDD</text>
<text x="197.7" y="241.3">14</text>
<text x="52.6" y="257.2" transform="rotate(-90 52.6 257.2)">8</text>
<text x="194.5" y="329.5">VDD</text>
<text x="203" y="327.7">14</text>
</g>
<g font-size="3.2" fill="#00f">
<text x="285.1" y="47.3">2</text>
<text x="413.9" y="43.7">6</text>
<text x="434.3" y="47.3">7</text>
<text x="450.5" y="46.7">ANA_AUDIO_BUF_R</text>
<text x="305.5" y="50.8">1</text>
<text x="321.7" y="50.3">ANA_AUDIO_BUF_L</text>
<text x="413.9" y="50.8">5</text>
<text x="285.1" y="54.3">3</text>
<text x="165.4" y="103.7">1</text>
<text x="165.4" y="107.2">2</text>
<text x="168.9" y="105.5">CS#</text>
<text x="192.4" y="107.2">13</text>
<text x="438.8" y="107.2">1</text>
<text x="165.4" y="110.8">3</text>
<text x="168.9" y="109">SCK</text>
<text x="168.9" y="112.5">SDI</text>
<text x="179" y="112.5">SHDN#</text>
<text x="183.8" y="109">SDO</text>
<text x="192.4" y="110.8">12</text>
<text x="438.8" y="110.8">2</text>
<text x="442.3" y="109">CS#</text>
<text x="442.3" y="112.5">SCK</text>
<text x="457.2" y="112.5">SDO</text>
<text x="465.8" y="110.8">13</text>
<text x="165.4" y="117.8">5</text>
<text x="168.9" y="119.6">P1B</text>
<text x="183.3" y="116.1">WP#</text>
<text x="184.9" y="119.6">P0B</text>
<text x="192.4" y="117.8">10</text>
<text x="192.4" y="114.3">11</text>
<text x="438.8" y="114.3">3</text>
<text x="442.3" y="116.1">SDI</text>
<text x="452.4" y="116.1">SHDN#</text>
<text x="456.7" y="119.6">WP#</text>
<text x="465.8" y="117.8">11</text>
<text x="465.8" y="114.3">12</text>
<text x="165.4" y="121.4">6</text>
<text x="165.4" y="124.9">7</text>
<text x="168.9" y="123.1">P1W</text>
<text x="183.9" y="123.1">P0W</text>
<text x="192.4" y="124.9">8</text>
<text x="192.4" y="121.4">9</text>
<text x="320" y="124.4">T_AUDIO_OUT_L</text>
<text x="346.9" y="124.9">3</text>
<text x="438.8" y="121.4">5</text>
<text x="438.8" y="124.9">6</text>
<text x="442.3" y="123.1">P1B</text>
<text x="458.3" y="123.1">P0B</text>
<text x="465.8" y="124.9">9</text>
<text x="465.8" y="121.4">10</text>
<text x="536.6" y="124.9">12</text>
<text x="544" y="124.4">T_AUDIO_OUT_R</text>
<text x="67.7" y="127.9">ANA_AUDIO_BUF_L</text>
<text x="168.9" y="126.6">P1A</text>
<text x="184.9" y="126.6">P0A</text>
<text x="260" y="127.9">ANA_AUDIO_BUF_R</text>
<text x="346.9" y="131.9">2</text>
<text x="367.2" y="128.4">1</text>
<text x="409.9" y="127.9">B_AUDIO_OUT_L</text>
<text x="438.8" y="128.4">7</text>
<text x="442.3" y="126.6">P1W</text>
<text x="442.3" y="130.2">P1A</text>
<text x="457.3" y="126.6">P0W</text>
<text x="458.3" y="130.2">P0A</text>
<text x="465.8" y="128.4">8</text>
<text x="478.7" y="127.9">B_AUDIO_OUT_R</text>
<text x="514.2" y="128.4">14</text>
<text x="536.6" y="131.9">13</text>
<text x="141.8" y="145.5">T_AUDIO_OUT_L</text>
<text x="194.7" y="149.7">T_AUDIO_OUT_R</text>
<text x="396.3" y="149.6">5</text>
<text x="416.6" y="153.1">7</text>
<text x="396.3" y="156.6">6</text>
<text x="510.1" y="161.9">10</text>
<text x="399.3" y="164.9">2V5_REF_L</text>
<text x="489.8" y="165.5">8</text>
<text x="510.1" y="169">9</text>
<text x="140.2" y="181" transform="rotate(-90 140.2 181)">2V5_REF_L</text>
<text x="216.1" y="181" transform="rotate(-90 216.1 181)">2V5_REF_R</text>
<text x="487.5" y="182.6">2V5_REF_R</text>
<text x="422.3" y="232">VF_AUDIO_OUT_L</text>
<text x="449.2" y="232.5">3</text>
<text x="449.2" y="239.5">2</text>
<text x="469.5" y="236">1</text>
<text x="170.7" y="241.3">1</text>
<text x="170.7" y="244.8">2</text>
<text x="174.2" y="243.1">CS#</text>
<text x="197.7" y="244.8">13</text>
<text x="170.7" y="248.4">3</text>
<text x="174.2" y="246.6">SCK</text>
<text x="174.2" y="250.1">SDI</text>
<text x="184.3" y="250.1">SHDN#</text>
<text x="189.1" y="246.6">SDO</text>
<text x="197.7" y="251.9">11</text>
<text x="197.7" y="248.4">12</text>
<text x="145.3" y="254.9">2V5_REF_L</text>
<text x="170.7" y="255.4">5</text>
<text x="174.2" y="257.2">P1B</text>
<text x="188.6" y="253.6">WP#</text>
<text x="190.1" y="257.2">P0B</text>
<text x="197.7" y="255.4">10</text>
<text x="214" y="254.9">2V5_REF_R</text>
<text x="41.7" y="262.5">2</text>
<text x="145.3" y="258.4">VF_AUDIO_OUT_L</text>
<text x="170.7" y="258.9">6</text>
<text x="170.7" y="262.5">7</text>
<text x="174.2" y="260.7">P1W</text>
<text x="189.2" y="260.7">P0W</text>
<text x="197.7" y="262.5">8</text>
<text x="197.7" y="258.9">9</text>
<text x="205.3" y="258.4">VF_AUDIO_OUT_R</text>
<text x="326.7" y="262.5">5</text>
<text x="335.7" y="261.9">B_AUDIO_OUT_R</text>
<text x="422.3" y="260.2">VF_AUDIO_OUT_R 12</text>
<text x="16.6" y="269">B_AUDIO_OUT_L</text>
<text x="41.7" y="269.5">3</text>
<text x="62.1" y="266">1</text>
<text x="174.2" y="264.2">P1A</text>
<text x="190.2" y="264.2">P0A</text>
<text x="306.3" y="266">7</text>
<text x="326.7" y="269.5">6</text>
<text x="447.2" y="267.8">13</text>
<text x="469.5" y="264.2">14</text>
<text x="422.3" y="286.6">VR_AUDIO_OUT_L</text>
<text x="449.2" y="287.2">5</text>
<text x="469.5" y="290.7">7</text>
<text x="449.2" y="294.2">6</text>
<text x="422.3" y="313.1">VR_AUDIO_OUT_R 10</text>
<text x="469.5" y="317.1">8</text>
<text x="449.2" y="320.7">9</text>
<text x="176" y="327.7">1</text>
<text x="179.5" y="329.5">CS#</text>
<text x="176" y="331.3">2</text>
<text x="176" y="334.8">3</text>
<text x="179.5" y="333">SCK</text>
<text x="194.4" y="333">SDO</text>
<text x="203" y="334.8">12</text>
<text x="203" y="331.3">13</text>
<text x="150.6" y="341.3">2V5_REF_L</text>
<text x="176" y="341.8">5</text>
<text x="179.5" y="336.5">SDI</text>
<text x="189.6" y="336.5">SHDN#</text>
<text x="193.9" y="340.1">WP#</text>
<text x="203" y="341.8">10</text>
<text x="203" y="338.3">11</text>
<text x="219.3" y="341.3">2V5_REF_R</text>
<text x="150.6" y="344.8">VR_AUDIO_OUT_L 6</text>
<text x="179.5" y="343.6">P1B</text>
<text x="179.5" y="347.1">P1W</text>
<text x="194.5" y="347.1">P0W</text>
<text x="195.4" y="343.6">P0B</text>
<text x="203" y="345.4">9</text>
<text x="210.3" y="344.8">VR_AUDIO_OUT_R</text>
<text x="176" y="348.9">7</text>
<text x="179.5" y="350.7">P1A</text>
<text x="195.4" y="350.7">P0A</text>
<text x="203" y="348.9">8</text>
</g>
<g font-size="3.2">
<text x="296" y="62.3" transform="rotate(-90 296 62.3)">4</text>
<text x="165.4" y="114.3">4</text>
<text x="168.9" y="116.1">VSS</text>
<text x="438.8" y="117.8">4</text>
<text x="442.3" y="119.6">VSS</text>
<text x="73.4" y="169">11</text>
<text x="78.9" y="170.7">VCC-</text>
<text x="369.7" y="188.4">11</text>
<text x="375.2" y="190.1">VCC-</text>
<text x="170.7" y="251.9">4</text>
<text x="174.2" y="253.6">VSS</text>
<text x="52.6" y="277.5" transform="rotate(-90 52.6 277.5)">4</text>
<text x="176" y="338.3">4</text>
<text x="179.5" y="340.1">VSS</text>
</g>
</svg>
